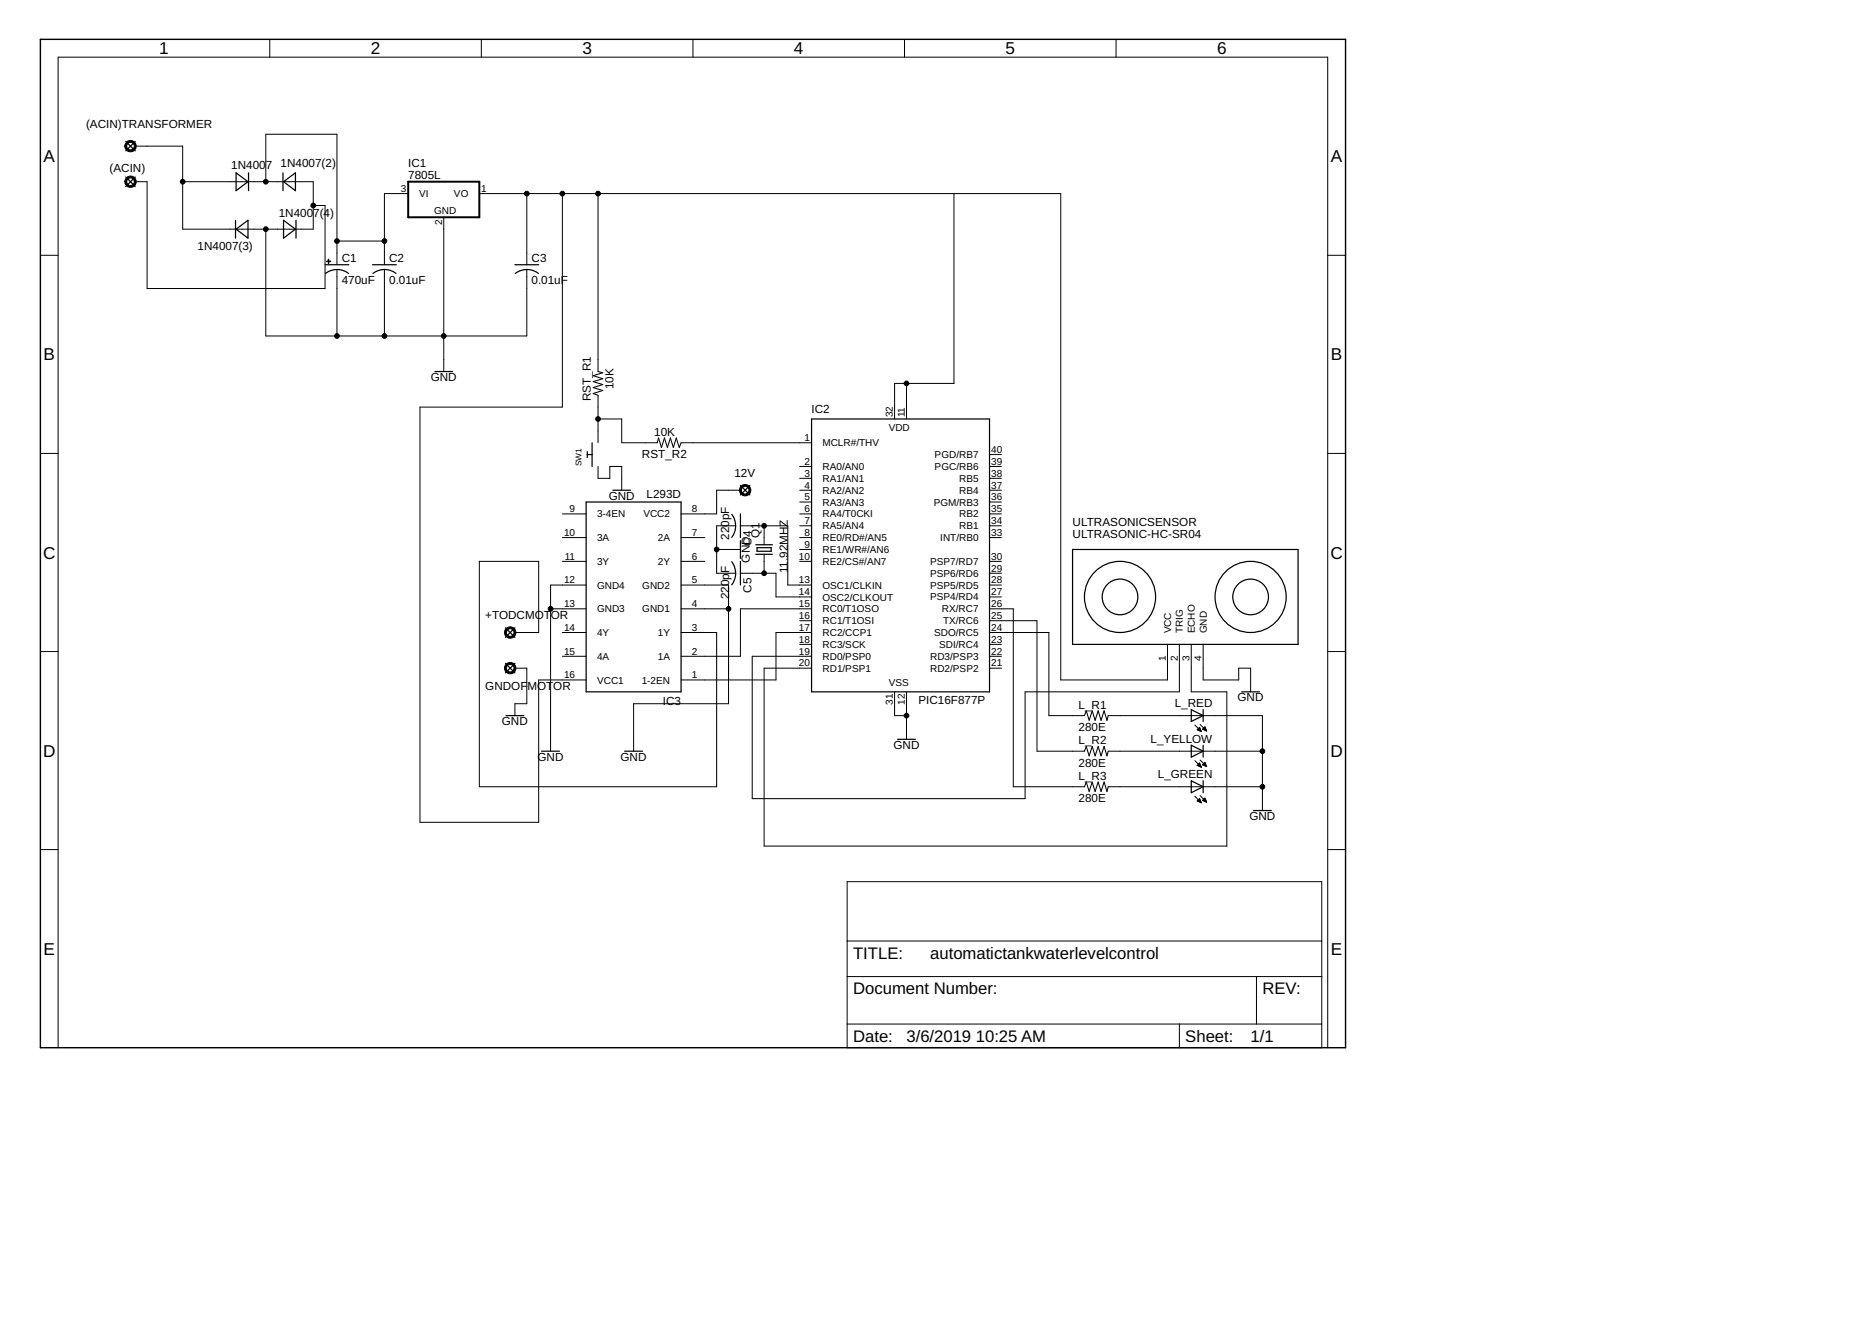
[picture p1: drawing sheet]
<svg xmlns="http://www.w3.org/2000/svg" width="420mm" height="297mm" viewBox="0 0 420 297" stroke-linecap="round" stroke-linejoin="round" font-family="sans-serif">
<g fill="none" stroke="#000" stroke-width=".28">
<path d="M28.2 31.7l2.1 2.1M28.2 39.7l2.1 2.1M30.3 31.7l-2.1 2.1M30.3 39.7l-2.1 2.1M53 38.8l2.6 2-2.6 2zM55.8 38.8v4M63.5 38.8v4M52.8 49.4v4M53 51.4l2.6-2v4zM63.6 40.8l2.7-2v4zM63.6 49.4l2.7 2-2.7 2zM66.4 49.4v4"/>
<path d="M72.9 59.4h5.4M83.6 59.4h5.3M115.5 59.4h5.3M73 61.3a4.2 4.2 0 0 1 5.2 0M83.7 61.3a4.2 4.2 0 0 1 5.1 0M115.6 61.3a4.2 4.2 0 0 1 5.2 0M97.6 83.4h3.9M132.8 99.3v5.3M182.1 94h39.9v61.2h-39.9zM131.5 112.6h21.3v42.6h-21.3zM131.7 101.3v1.4M131.7 102h1.1"/>
<path d="M137.5 110h4M164.1 115.4l.6 .9 .3 1.7M165 118l-.1 1.1-.8 1.5M166.1 108.9l2.1 2.1M166.1 115.3v5.3M168.2 108.9l-2.1 2.1M164.1 126l.6 1 .3 1.6M165 128.6l-.1 1.1-.8 1.5M166.1 121.3v4M166.1 125.9v5.4M169.5 122.2h3.8M169.5 124.4h3.8"/>
<path d="M169.8 122.9h3.2v.8h-3.2zM240.6 123.3h50.6v21.3h-50.6zM113.4 140.8l2.1 2.2M113.4 148.8l2.1 2.2M115.5 140.8l-2.1 2.2M115.5 148.8l-2.1 2.2M267.2 159.2l2.7 1.3-2.7 1.4zM269.9 159.2v2.7M278.5 155.2h4M113.5 160.5h4M121.5 168.5h4M140.1 168.5h4"/>
<path d="M201.4 165.9h3.9M267.2 167.2l2.7 1.3-2.7 1.4zM267.2 175.2l2.7 1.3-2.7 1.3zM269.9 167.2v2.7M269.9 175.2v2.6M281.2 181.8h4"/>
<circle cx="251.2" cy="133.9" r="8"/>
<circle cx="251.2" cy="133.9" r="4"/>
<circle cx="280.5" cy="133.9" r="8"/>
<circle cx="280.5" cy="133.9" r="4"/>
</g>
<g fill="none" stroke="#000" stroke-width=".22">
<path d="M60.5 8.8v4M108 8.8v4M155.4 8.8v4M202.9 8.8v4M250.4 8.8v4M30.3 32.8h10.7v18.6h29.3v-10.6h-29.3M9.1 57.3h3.9M30.3 40.8h2.7v23.9h39.9v-18.6h-2.6M59.6 40.8v-10.7h16v29.3M59.6 51.4v24h58.6v-14.9M75.6 54.1h10.6M91.6 43.4h-5.4v16"/>
<path d="M99.5 48.7v34.7M107.5 43.4h130.5v109.1h23.9v-7.9M118.2 43.4v16M126.2 43.4v47.9h-32v93.2h26.6v-32h10.7M134.2 43.4v40M214 43.4v42.6h-13.3v8M297.8 57.3h4M75.6 60.5v14.9M86.2 60.5v14.9M134.2 94h5.3v5.3h7.9M134.2 88.7v10.6M152.8 99.3h29.3"/>
<path d="M203.3 86v8M9.1 101.7h3.9M126.2 115.3h5.3M134.2 104.6v2.7h2.6v-2.7h2.7v5.4M165 118h-4.2v10.6h4.2M166.1 110h-5.3v5.3h-8M166.1 118h10.6v13.3h5.4M171.4 118v4.2M179.4 104.6h2.7M179.4 107.3h2.7M179.4 110h2.7M179.4 112.6h2.7"/>
<path d="M179.4 115.3h2.7M179.4 118h2.7M222 104.6h2.6M222 107.3h2.6M222 110h2.6M222 112.6h2.6M222 115.3h2.6M222 118h2.6M222 102h2.6M297.8 101.7h4M123.5 136.6h8M126.2 120.6h5.3"/>
<path d="M126.2 125.9h5.3M131.5 131.3h-8v37.2M152.8 120.6h5.3M152.8 125.9h5.3M152.8 131.3h10.6v26.6h-21.3v10.6M152.8 136.6h10.6M160.8 123.3h5.3M166.1 128.6h8v5.3h8M171.4 124.4v4.2M179.4 120.6h2.7M179.4 123.3h2.7M179.4 125.9h2.7"/>
<path d="M179.4 139.3h2.7M182.1 136.6h-16v10.6h-13.3M222 120.6h2.6M222 125.9h2.6M222 131.3h2.6M222 133.9h2.6M222 136.6h5.3v39.9h16M222 139.3h10.6v29.2h10.7M222 128.6h2.6M9.1 146.2h3.9M115.5 149.9h2.7v8h-2.7v2.6M115.5 141.9h5.3v-16h-13.3v50.6h53.3v-34.6h-8"/>
<path d="M126.2 141.9h5.3M126.2 147.2h5.3M179.4 144.6h2.7M182.1 141.9h-8v10.6h-21.3M200.7 155.2v5.3h2.6M203.3 155.2v10.7M222 141.9h13.3v18.6h8M222 144.6h2.6M222 147.2h2.6M222 149.9h2.6M264.6 144.6v10.6h-34.6v24h-61.3v-32h13.4M267.2 144.6v10.6h8v34.6h-103.8v-39.9h10.7"/>
<path d="M269.9 144.6v7.9h8v-2.6h2.6v5.3M297.8 146.2h4M248.6 160.5h34.6v21.3M248.6 168.5h34.6M248.6 176.5h34.6M268 162.7l1.5 1.4M268 170.6l1.5 1.5M268 178.6l1.5 1.5M268.6 163.7l.5-.5 .4 .9zM268.6 171.7l.9 .4M268.6 171.7h.7M268.6 179.6h.7"/>
<path d="M268.6 163.7h.7M268.7 163.8h.6M268.7 171.6h.6M268.7 179.8h.6M268.7 179.5h.5M268.8 163.5h.4M268.8 171.5h.4M268.9 171.9h.5M268.9 179.4h.3M268.9 163.4h.3M268.9 171.3h.3M269 163.9h.4"/>
<path d="M269 179.3h.1M269 163.3h.1M269 179.9h.4M269.1 171.2h.1M269.1 171.2l-.5 .5M269.1 171.2l.4 .9M269.1 179.2l.4 .9-.9-.4zM269.2 172h.2M269.2 162.5l1.5 1.5M269.2 170.5l1.5 1.5M269.2 178.5l1.5 1.5M269.3 164h.2"/>
<path d="M269.5 172.1h.1M269.7 163.6l.6-.5 .4 .9zM269.7 179.6l.6-.6 .4 1zM269.8 171.6h.7M269.8 179.5h.7M269.8 163.5h.7M269.9 163.7h.6M269.9 171.5h.6M269.9 179.6h.7M269.9 179.4h.5M270 163.4h.4M270 171.3h.4"/>
<path d="M270.1 171.7h.5M270.1 179.3h.3M270.1 163.3h.3M270.1 171.2h.3M270.2 163.8h.4M270.2 179.1h.1M270.2 163.2h.1M270.2 179.8h.4M270.3 171.1h.1M270.3 171l-.6 .6 1 .4M270.3 171l.4 1M270.4 171.9h.2"/>
<path d="M270.5 163.9h.2M270.5 179.9h.2M270.7 172h.1M9.1 190.6h3.9M190 197.8h106.5v37.3h-106.5zM269.3 180h.2M297.8 190.6h4M190 219.1h106.5M190 211.1h106.5M281.9 219.1v10.6M13 235.1v-222.3h284.8v222.3M190 229.7h106.5"/>
<path d="M264.6 229.7v5.4"/>
</g>
<path d="M73.2 58.6h1v.1h-1zM73.6 58.2h.2v.9h-.2z" fill="#000" stroke="#000" stroke-width=".22"/>
<path d="M91.6 40.8h15.9v7.9h-15.9z" fill="none" stroke="#000" stroke-width=".44"/>
<g fill="#000" stroke="#000" stroke-width=".22">
<path d="M28.4 31.9a1.28 1.28 0 0 1 2 .3 1.28 1.28 0 0 1-.8 1.8 1.28 1.28 0 0 1-1.6-1.2h.4a.85 .85 0 0 1 1.3-.7 .85 .85 0 0 1 .1 1.4 .85 .85 0 0 1-1.4-.5v-.2h-.4z" fill-rule="evenodd"/>
<path d="M28.4 39.8a1.28 1.28 0 0 1 2 .3 1.28 1.28 0 0 1-.8 1.9 1.28 1.28 0 0 1-1.6-1.2h.4a.85 .85 0 0 1 1.3-.8 .85 .85 0 0 1 .1 1.5 .85 .85 0 0 1-1.4-.5v-.2h-.4z" fill-rule="evenodd"/>
<path d="M166.3 109a1.28 1.28 0 0 1 2 .4 1.28 1.28 0 0 1-.8 1.8 1.28 1.28 0 0 1-1.6-1.2h.4a.85 .85 0 0 1 1.2-.8 .85 .85 0 0 1 .2 1.5 .85 .85 0 0 1-1.4-.5v-.2h-.4z" fill-rule="evenodd"/>
<path d="M113.6 141a1.27 1.27 0 0 1 2 .3 1.27 1.27 0 0 1-.8 1.8 1.27 1.27 0 0 1-1.6-1.2h.4a.85 .85 0 0 1 1.2-.7 .85 .85 0 0 1 .2 1.4 .85 .85 0 0 1-1.4-.5v-.2h-.4z" fill-rule="evenodd"/>
<path d="M113.6 149a1.27 1.27 0 0 1 2 .3 1.27 1.27 0 0 1-.8 1.8 1.27 1.27 0 0 1-1.6-1.2h.4a.85 .85 0 0 1 1.2-.7 .85 .85 0 0 1 .2 1.4 .85 .85 0 0 1-1.4-.5v-.2h-.4l.1-.7z" fill-rule="evenodd"/>
<circle cx="41" cy="40.8" r=".53"/>
<circle cx="59.6" cy="40.8" r=".53"/>
<circle cx="59.6" cy="51.4" r=".53"/>
<circle cx="70.3" cy="46.1" r=".53"/>
<circle cx="75.6" cy="54.1" r=".53"/>
<circle cx="86.2" cy="54.1" r=".53"/>
<circle cx="118.2" cy="43.4" r=".53"/>
<circle cx="126.2" cy="43.4" r=".53"/>
<circle cx="134.2" cy="43.4" r=".53"/>
<circle cx="75.6" cy="75.4" r=".53"/>
<circle cx="86.2" cy="75.4" r=".53"/>
<circle cx="99.5" cy="75.4" r=".53"/>
<circle cx="134.2" cy="94" r=".53"/>
<circle cx="203.3" cy="86" r=".53"/>
<circle cx="171.4" cy="118" r=".53"/>
<circle cx="123.5" cy="136.6" r=".53"/>
<circle cx="160.8" cy="123.3" r=".53"/>
<circle cx="163.4" cy="136.6" r=".53"/>
<circle cx="171.4" cy="128.6" r=".53"/>
<circle cx="203.3" cy="160.5" r=".53"/>
<circle cx="283.2" cy="168.5" r=".53"/>
<circle cx="283.2" cy="176.5" r=".53"/>
</g>
<path d="M134.2 83.4l1 .2-2.1 .7 2.1 .7-2.1 .6 2.1 .7-2.1 .7 2.1 .6-2.1 .7 1.1 .4M147.4 99.3l.3-1 .7 2.1 .7-2.1 .6 2.1 .7-2.1 .6 2.1 .7-2.1 .7 2.1 .4-1.1M243.3 160.5l.4-1 .6 2.1 .7-2.1 .7 2.1 .6-2.1 .7 2.1 .7-2.1 .6 2.1 .3-1.1M243.3 168.5l.4-1 .6 2.1 .7-2.1 .7 2.1 .6-2.1 .7 2.1 .7-2.1 .6 2.1 .3-1.1M243.3 176.5l.4-1 .6 2.1 .7-2.1 .7 2.1 .6-2.1 .7 2.1 .7-2.1 .6 2.1 .3-1.1" fill="none" stroke="#000" stroke-width=".23"/>
<path d="M9.1 8.8h292.7v226.3h-292.7z" fill="none" stroke="#000" stroke-width=".32"/>
<g font-size="3.9">
<text x="35.7" y="12.2">1</text>
<text x="83.2" y="12.2">2</text>
<text x="130.6" y="12.2">3</text>
<text x="178.1" y="12.2">4</text>
<text x="225.6" y="12.2">5</text>
<text x="273" y="12.2">6</text>
<text x="9.8" y="36.4">A</text>
<text x="298.6" y="36.4">A</text>
<text x="9.8" y="80.9">B</text>
<text x="298.6" y="80.9">B</text>
<text x="9.7" y="125.3">C</text>
<text x="298.5" y="125.3">C</text>
<text x="9.7" y="169.7">D</text>
<text x="298.5" y="169.7">D</text>
<text x="9.8" y="214.2">E</text>
<text x="298.6" y="214.2">E</text>
</g>
<g font-size="3.7">
<text x="191.4" y="215.1">TITLE:</text>
<text x="208.7" y="215.1">automatictankwaterlevelcontrol</text>
<text x="191.4" y="223.1">Document Number:</text>
<text x="283.2" y="223.1">REV:</text>
<text x="191.4" y="233.7">Date:</text>
<text x="203.3" y="233.7">3/6/2019</text>
<text x="218.9" y="233.7">10:25 AM</text>
<text x="265.9" y="233.7">Sheet:</text>
<text x="280.5" y="233.7">1/1</text>
</g>
<g font-size="2.6">
<text x="19.3" y="28.8">(ACIN)TRANSFORMER</text>
<text x="24.6" y="38.6">(ACIN)</text>
<text x="51.9" y="38">1N4007</text>
<text x="62.9" y="37.4">1N4007(2)</text>
<text x="91.6" y="40.1">7805L</text>
<text x="91.6" y="37.4">IC1</text>
<text x="62.5" y="48.7">1N4007(4)</text>
<text x="44.3" y="56">1N4007(3)</text>
<text x="76.7" y="58.7">C1</text>
<text x="87.3" y="58.7">C2</text>
<text x="119.2" y="58.7">C3</text>
<text x="76.7" y="63.8">470uF</text>
<text x="87.3" y="63.8">0.01uF</text>
<text x="119.2" y="63.8">0.01uF</text>
<text x="96.6" y="85.5">GND</text>
<text x="137.6" y="87.3" transform="rotate(-90 137.6 87.3)">10K</text>
<text x="132.6" y="90" transform="rotate(-90 132.6 90)">RST_R1</text>
<text x="182.1" y="92.7">IC2</text>
<text x="146.8" y="97.7">10K</text>
<text x="144" y="102.8">RST_R2</text>
<text x="164.8" y="106.9">12V</text>
<text x="136.5" y="112.1">GND</text>
<text x="145" y="111.8">L293D</text>
<text x="240.6" y="118">ULTRASONICSENSOR</text>
<text x="163.6" y="121.1" transform="rotate(-90 163.6 121.1)">220pF</text>
<text x="168.2" y="122.3" transform="rotate(-90 168.2 122.3)">D</text>
<text x="170.3" y="120.6" transform="rotate(-90 170.3 120.6)">Q1</text>
<text x="240.6" y="120.6">ULTRASONIC-HC-SR04</text>
<text x="168.2" y="126.2" transform="rotate(-90 168.2 126.2)">GNC4</text>
<text x="176.7" y="128.6" transform="rotate(-90 176.7 128.6)">11.92MHZ</text>
<text x="163.6" y="134.5" transform="rotate(-90 163.6 134.5)">220pF</text>
<text x="168.6" y="133" transform="rotate(-90 168.6 133)">C5</text>
<text x="108.9" y="138.8">+TODCMOT</text>
<text x="123.6" y="138.8">OR</text>
<text x="108.9" y="154.8">GNDOF</text>
<text x="118.3" y="154.8">MOT</text>
<text x="124.1" y="154.8">OR</text>
<text x="148.7" y="158.1">IC3</text>
<text x="206" y="157.9">PIC16F877P</text>
<text x="241.9" y="159">L_R1</text>
<text x="263.5" y="158.7">L_RED</text>
<text x="277.6" y="157.3">GND</text>
<text x="112.6" y="162.7">GND</text>
<text x="200.4" y="168">GND</text>
<text x="241.9" y="164">280E</text>
<text x="241.9" y="167">L_R2</text>
<text x="258.1" y="166.7">L_YELLOW</text>
<text x="120.6" y="170.7">GND</text>
<text x="139.2" y="170.7">GND</text>
<text x="241.9" y="172">280E</text>
<text x="241.9" y="180">280E</text>
<text x="241.9" y="174.9">L_R3</text>
<text x="259.7" y="174.6">L_GREEN</text>
<text x="280.3" y="184">GND</text>
</g>
<g font-size="2.2">
<text x="89.9" y="43.1">3</text>
<text x="94" y="44.2">VI</text>
<text x="97.4" y="48">GND</text>
<text x="101.8" y="44.2">VO</text>
<text x="107.9" y="43.1">1</text>
<text x="99.2" y="50.4" transform="rotate(-90 99.2 50.4)">2</text>
<text x="200.3" y="93.6" transform="rotate(-90 200.3 93.6)">32</text>
<text x="203" y="93.6" transform="rotate(-90 203 93.6)">11</text>
<text x="180.4" y="99">1</text>
<text x="184.5" y="100.1">MCLR#/THV</text>
<text x="199.4" y="96.7">VDD</text>
<text x="222.4" y="101.6">40</text>
<text x="180.4" y="104.3">2</text>
<text x="180.4" y="106.9">3</text>
<text x="184.5" y="105.4">RA0/AN0</text>
<text x="209.7" y="105.4">PGC/RB6</text>
<text x="209.7" y="102.8">PGD/RB7</text>
<text x="222.4" y="106.9">38</text>
<text x="222.4" y="104.3">39</text>
<text x="180.4" y="109.6">4</text>
<text x="180.4" y="112.3">5</text>
<text x="184.5" y="108.1">RA1/AN1</text>
<text x="184.5" y="110.8">RA2/AN2</text>
<text x="184.5" y="113.4">RA3/AN3</text>
<text x="209.5" y="113.4">PGM/RB3</text>
<text x="215.1" y="110.8">RB4</text>
<text x="215.1" y="108.1">RB5</text>
<text x="222.4" y="112.3">36</text>
<text x="222.4" y="109.6">37</text>
<text x="127.8" y="114.9">9</text>
<text x="133.9" y="116.1">3-4EN</text>
<text x="144.3" y="116.1">VCC2</text>
<text x="155.2" y="114.9">8</text>
<text x="180.4" y="114.9">6</text>
<text x="180.4" y="117.6">7</text>
<text x="184.5" y="116.1">RA4/T0CKI</text>
<text x="184.5" y="118.8">RA5/AN4</text>
<text x="215.1" y="118.7">RB1</text>
<text x="215.1" y="116.1">RB2</text>
<text x="222.4" y="117.6">34</text>
<text x="222.4" y="114.9">35</text>
<text x="126.5" y="120.2">10</text>
<text x="126.7" y="125.6">11</text>
<text x="133.9" y="121.4">3A</text>
<text x="147.6" y="121.4">2A</text>
<text x="155.2" y="125.6">6</text>
<text x="155.2" y="120.2">7</text>
<text x="179.2" y="125.6">10</text>
<text x="180.4" y="120.2">8</text>
<text x="180.4" y="122.9">9</text>
<text x="184.5" y="121.4">RE0/RD#/AN5</text>
<text x="184.5" y="124.1">RE1/WR#/AN6</text>
<text x="210.9" y="121.4">INT/RB0</text>
<text x="222.4" y="125.6">30</text>
<text x="222.4" y="120.2">33</text>
<text x="126.5" y="130.9">12</text>
<text x="133.9" y="126.7">3Y</text>
<text x="147.6" y="126.7">2Y</text>
<text x="155.2" y="130.9">5</text>
<text x="179.2" y="130.9">13</text>
<text x="184.5" y="126.7">RE2/CS#/AN7</text>
<text x="208.6" y="129.4">PSP6/RD6</text>
<text x="208.6" y="126.7">PSP7/RD7</text>
<text x="222.4" y="130.9">28</text>
<text x="222.4" y="128.2">29</text>
<text x="126.5" y="136.2">13</text>
<text x="133.9" y="137.4">GND3</text>
<text x="133.9" y="132.1">GND4</text>
<text x="144.1" y="137.4">GND1</text>
<text x="144.1" y="132.1">GND2</text>
<text x="155.2" y="136.2">4</text>
<text x="179.2" y="133.6">14</text>
<text x="179.2" y="136.2">15</text>
<text x="184.5" y="132.1">OSC1/CLKIN</text>
<text x="184.5" y="134.7">OSC2/CLKOUT</text>
<text x="184.5" y="137.4">RC0/T1OSO</text>
<text x="208.6" y="134.7">PSP4/RD4</text>
<text x="208.6" y="132.1">PSP5/RD5</text>
<text x="211.3" y="137.4">RX/RC7</text>
<text x="222.4" y="136.2">26</text>
<text x="222.4" y="133.6">27</text>
<text x="126.5" y="141.5">14</text>
<text x="133.9" y="142.7">4Y</text>
<text x="147.6" y="142.7">1Y</text>
<text x="155.2" y="141.5">3</text>
<text x="179.2" y="138.9">16</text>
<text x="179.2" y="141.5">17</text>
<text x="184.5" y="140">RC1/T1OSI</text>
<text x="184.5" y="142.7">RC2/CCP1</text>
<text x="209.5" y="142.7">SDO/RC5</text>
<text x="211.5" y="140">TX/RC6</text>
<text x="222.4" y="141.5">24</text>
<text x="222.4" y="138.9">25</text>
<text x="262.7" y="142.1" transform="rotate(-90 262.7 142.1)">VCC</text>
<text x="265.4" y="142.1" transform="rotate(-90 265.4 142.1)">TRIG</text>
<text x="268" y="142.1" transform="rotate(-90 268 142.1)">ECHO</text>
<text x="270.7" y="142.1" transform="rotate(-90 270.7 142.1)">GND</text>
<text x="126.5" y="146.9">15</text>
<text x="133.9" y="148">4A</text>
<text x="147.6" y="148">1A</text>
<text x="155.2" y="146.9">2</text>
<text x="179.2" y="144.2">18</text>
<text x="179.2" y="146.9">19</text>
<text x="179.2" y="149.5">20</text>
<text x="184.5" y="145.4">RC3/SCK</text>
<text x="184.5" y="148">RD0/PSP0</text>
<text x="208.6" y="148">RD3/PSP3</text>
<text x="210.7" y="145.4">SDI/RC4</text>
<text x="222.4" y="149.5">21</text>
<text x="222.4" y="146.9">22</text>
<text x="222.4" y="144.2">23</text>
<text x="261.5" y="148.3" transform="rotate(-90 261.5 148.3)">1</text>
<text x="264.2" y="148.3" transform="rotate(-90 264.2 148.3)">2</text>
<text x="266.9" y="148.3" transform="rotate(-90 266.9 148.3)">3</text>
<text x="269.5" y="148.3" transform="rotate(-90 269.5 148.3)">4</text>
<text x="126.5" y="152.2">16</text>
<text x="133.9" y="153.4">VCC1</text>
<text x="144" y="153.3">1-2EN</text>
<text x="155.2" y="152.2">1</text>
<text x="184.5" y="150.7">RD1/PSP1</text>
<text x="199.4" y="153.9">VSS</text>
<text x="208.6" y="150.7">RD2/PSP2</text>
<text x="200.3" y="158.1" transform="rotate(-90 200.3 158.1)">31</text>
<text x="203" y="158.1" transform="rotate(-90 203 158.1)">12</text>
</g>
<text font-size="1.9" x="130.4" y="104.6" transform="rotate(-90 130.4 104.6)">SW1</text>
</svg>
